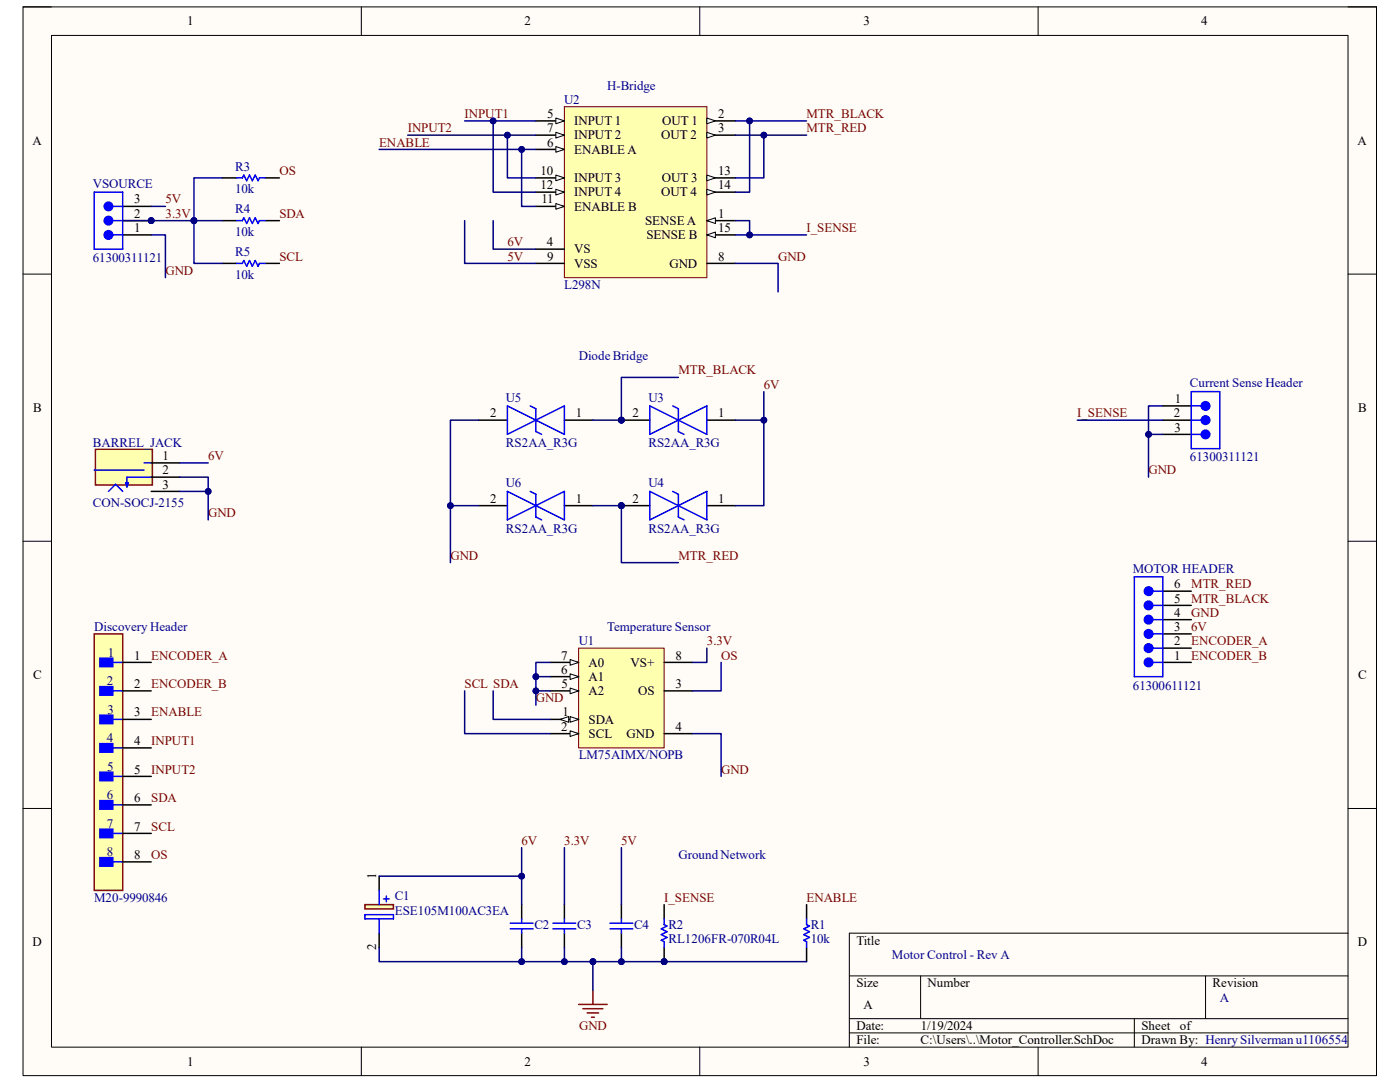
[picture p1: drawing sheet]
<svg xmlns="http://www.w3.org/2000/svg" width="279mm" height="216mm" viewBox="0 0 279 216" stroke-linecap="round" stroke-linejoin="round" font-family="sans-serif">
<path d="M4.6 1.4h270.1v213.2h-270.1z" fill-rule="evenodd" fill="#fffcf8"/>
<path d="M4.6 1.4h270.1v213.2h-270.1z" fill="none" stroke="#000" stroke-width=".2"/>
<path d="M10.3 7.1h258.7v201.8h-258.7z" fill-rule="evenodd" fill="#fffcf8"/>
<g fill="none" stroke="#000" stroke-width=".2">
<path d="M4.6 1.4h5.7M10.3 7.1h258.7v201.8h-258.7zM72.1 1.4v5.7M139.6 1.4v5.7M207.2 1.4v5.7M269 1.4h5.7v5.7M4.6 54.7h5.7M269 54.7h5.7M4.6 108h5.7M269 108h5.7M4.6 161.3h5.7M269 161.3h5.7"/>
<path d="M169.5 194.7h99.5M183.7 194.7v8.6M240.6 194.7v8.6M269 186.2h-99.5v22.7M72.1 208.9v5.7M139.6 208.9v5.7M169.5 203.3h99.5M169.5 206.1h99.5M207.2 208.9v5.7M226.4 203.3v5.6M274.7 208.9v5.7"/>
</g>
<path d="M112.6 21.3h28.5v34.1h-28.5z" fill-rule="evenodd" fill="#ffffb0"/>
<path d="M112.6 21.3h28.5v34.1h-28.5z" fill="none" stroke="#800000" stroke-width=".2"/>
<path d="M141.1 44h5.7" fill="none" stroke="#000" stroke-width=".3"/>
<path d="M141.1 44l1.7-.5v1.1z" fill="#f8fcff"/>
<path d="M141.1 44l1.7-.5v1.1z" fill="none" stroke="#000" stroke-width=".2"/>
<path d="M106.9 35.5h5.7" fill="none" stroke="#000" stroke-width=".3"/>
<path d="M110.9 34.9l1.7 .6-1.7 .6z" fill="#f8fcff"/>
<path d="M110.9 34.9l1.7 .6-1.7 .6z" fill="none" stroke="#000" stroke-width=".2"/>
<path d="M106.9 41.2h5.7" fill="none" stroke="#000" stroke-width=".3"/>
<path d="M110.9 40.6l1.7 .6-1.7 .6z" fill="#f8fcff"/>
<path d="M110.9 40.6l1.7 .6-1.7 .6z" fill="none" stroke="#000" stroke-width=".2"/>
<path d="M106.9 38.3h5.7" fill="none" stroke="#000" stroke-width=".3"/>
<path d="M110.9 37.8l1.7 .5-1.7 .6z" fill="#f8fcff"/>
<path d="M110.9 37.8l1.7 .5-1.7 .6z" fill="none" stroke="#000" stroke-width=".2"/>
<path d="M141.1 35.5h5.7" fill="none" stroke="#000" stroke-width=".3"/>
<path d="M141.1 34.9l1.7 .6-1.7 .6z" fill="#f8fcff"/>
<path d="M141.1 34.9l1.7 .6-1.7 .6z" fill="none" stroke="#000" stroke-width=".2"/>
<path d="M141.1 38.3h5.7" fill="none" stroke="#000" stroke-width=".3"/>
<path d="M141.1 37.8l1.7 .5-1.7 .6z" fill="#f8fcff"/>
<path d="M141.1 37.8l1.7 .5-1.7 .6z" fill="none" stroke="#000" stroke-width=".2"/>
<path d="M141.1 46.9h5.7" fill="none" stroke="#000" stroke-width=".3"/>
<path d="M141.1 46.9l1.7-.6v1.1z" fill="#f8fcff"/>
<path d="M141.1 46.9l1.7-.6v1.1z" fill="none" stroke="#000" stroke-width=".2"/>
<path d="M141.1 24.1h5.7" fill="none" stroke="#000" stroke-width=".3"/>
<path d="M141.1 23.6l1.7 .5-1.7 .6z" fill="#f8fcff"/>
<path d="M141.1 23.6l1.7 .5-1.7 .6z" fill="none" stroke="#000" stroke-width=".2"/>
<path d="M141.1 27h5.7" fill="none" stroke="#000" stroke-width=".3"/>
<path d="M141.1 26.4l1.7 .6-1.7 .5z" fill="#f8fcff"/>
<path d="M141.1 26.4l1.7 .6-1.7 .5z" fill="none" stroke="#000" stroke-width=".2"/>
<path d="M106.9 24.1h5.7M106.9 49.7h5.7" fill="none" stroke="#000" stroke-width=".3"/>
<path d="M110.9 23.6l1.7 .5-1.7 .6z" fill="#f8fcff"/>
<path d="M110.9 23.6l1.7 .5-1.7 .6z" fill="none" stroke="#000" stroke-width=".2"/>
<path d="M106.9 29.8h5.7" fill="none" stroke="#000" stroke-width=".3"/>
<path d="M110.9 29.2l1.7 .6-1.7 .6z" fill="#f8fcff"/>
<path d="M110.9 29.2l1.7 .6-1.7 .6z" fill="none" stroke="#000" stroke-width=".2"/>
<path d="M106.9 27h5.7" fill="none" stroke="#000" stroke-width=".3"/>
<path d="M110.9 26.4l1.7 .6-1.7 .5z" fill="#f8fcff"/>
<path d="M110.9 26.4l1.7 .6-1.7 .5z" fill="none" stroke="#000" stroke-width=".2"/>
<path d="M106.9 52.6h5.7M141.1 52.6h5.7" fill="none" stroke="#000" stroke-width=".3"/>
<path d="M115.5 129.3h17v19.9h-17z" fill-rule="evenodd" fill="#ffffb0"/>
<path d="M115.5 129.3h17v19.9h-17z" fill="none" stroke="#800000" stroke-width=".2"/>
<path d="M109.8 137.9h5.7M132.5 132.2h5.7M132.5 146.4h5.7" fill="none" stroke="#000" stroke-width=".3"/>
<path d="M113.8 137.3l1.7 .6-1.7 .5z" fill="#f8fcff"/>
<path d="M113.8 137.3l1.7 .6-1.7 .5z" fill="none" stroke="#000" stroke-width=".2"/>
<path d="M109.8 143.5h5.7" fill="none" stroke="#000" stroke-width=".3"/>
<path d="M113.8 143l1.7 .5-1.7 .6z" fill="#f8fcff"/>
<path d="M113.8 143l1.7 .5-1.7 .6z" fill="none" stroke="#000" stroke-width=".2"/>
<path d="M111.8 143.5l1.7-.5v1.1z" fill="#f8fcff"/>
<path d="M111.8 143.5l1.7-.5v1.1z" fill="none" stroke="#000" stroke-width=".2"/>
<path d="M109.8 146.4h5.7" fill="none" stroke="#000" stroke-width=".3"/>
<path d="M113.8 145.8l1.7 .6-1.7 .6z" fill="#f8fcff"/>
<path d="M113.8 145.8l1.7 .6-1.7 .6z" fill="none" stroke="#000" stroke-width=".2"/>
<path d="M109.8 135h5.7M132.5 137.9h5.7" fill="none" stroke="#000" stroke-width=".3"/>
<path d="M113.8 134.5l1.7 .5-1.7 .6z" fill="#f8fcff"/>
<path d="M113.8 134.5l1.7 .5-1.7 .6z" fill="none" stroke="#000" stroke-width=".2"/>
<path d="M109.8 132.2h5.7" fill="none" stroke="#000" stroke-width=".3"/>
<path d="M113.8 131.6l1.7 .6-1.7 .5z" fill="#f8fcff"/>
<path d="M113.8 131.6l1.7 .6-1.7 .5z" fill="none" stroke="#000" stroke-width=".2"/>
<path d="M118.3 197.6v2.8M115.5 200.4h5.7M116.3 201.3h4M117.2 202.1h2.3M118 203h.6" fill="none" stroke="#800000" stroke-width=".3"/>
<circle cx="132.5" cy="191.9" r=".57" fill="#000080"/>
<circle cx="132.5" cy="191.9" r=".57" fill="none" stroke="#000080" stroke-width=".2"/>
<path d="M132.5 180.5v2.9M132.5 189v2.9" fill="none" stroke="#000" stroke-width=".3"/>
<circle cx="132.5" cy="191.9" r=".57" fill="#000080"/>
<circle cx="132.5" cy="191.9" r=".57" fill="none" stroke="#000080" stroke-width=".2"/>
<path d="M132.5 183.4v1.1l.6 .3-1.1 .5 1.1 .6-1.1 .6 1.1 .5-1.1 .6 .5 .3v1.1" fill="none" stroke="#00f" stroke-width=".3"/>
<path d="M19 89.7h11.4v7.1h-11.4z" fill-rule="evenodd" fill="#ffffb0"/>
<path d="M19 89.7h11.4v7.1h-11.4z" fill="none" stroke="#800000" stroke-width=".3"/>
<path d="M18.8 93.8h10M21.6 98.1l1.5-1.5 1.4 1.5M28.8 92.4h1.4M30.2 95.2h-4.9v2" fill="none" stroke="#00f" stroke-width=".3"/>
<path d="M25.1 96.3h.5l-.3 .9z" fill="#00f"/>
<path d="M25.1 96.3h.5l-.3 .9z" fill="none" stroke="#00f" stroke-width=".3"/>
<path d="M30.2 92.4h5.7M30.2 95.2h5.7M30.2 98.1h5.7" fill="none" stroke="#000" stroke-width=".3"/>
<path d="M72.8 180.5h5.7v.9h-5.7z" fill-rule="evenodd" fill="#ffffb0"/>
<path d="M72.8 180.5h5.7v.9h-5.7z" fill="none" stroke="#800000" stroke-width=".3"/>
<path d="M75.7 174.8v2.9M75.7 186.2v2.8" fill="none" stroke="#000" stroke-width=".3"/>
<path d="M75.7 177.7v2.8M76.5 179.4h1.2M77.1 178.8v1.1M72.8 182.5h5.7v.9h-5.7zM75.7 183.4v2.8" fill="none" stroke="#00f" stroke-width=".3"/>
<circle cx="30.2" cy="44" r=".57" fill="#000080"/>
<circle cx="30.2" cy="44" r=".57" fill="none" stroke="#000080" stroke-width=".2"/>
<path d="M24.5 44h5.7" fill="none" stroke="#000" stroke-width=".3"/>
<circle cx="30.2" cy="44" r=".57" fill="#000080"/>
<circle cx="30.2" cy="44" r=".57" fill="none" stroke="#000080" stroke-width=".2"/>
<path d="M24.5 46.9h5.7" fill="none" stroke="#000" stroke-width=".3"/>
<path d="M22.5 44h2" fill="none" stroke="#00f" stroke-width=".3"/>
<circle cx="21.6" cy="44" r=".85" fill="#00f"/>
<g fill="none" stroke="#00f" stroke-width=".3">
<path d="M22.5 46.9h2M22.5 41.2h2"/>
<circle cx="21.6" cy="44" r=".85"/>
</g>
<path d="M24.5 41.2h5.7" fill="none" stroke="#000" stroke-width=".3"/>
<circle cx="21.6" cy="41.2" r=".85" fill="#00f"/>
<g fill="none" stroke="#00f" stroke-width=".3">
<path d="M18.8 38.3h5.7v11.4h-5.7z"/>
<circle cx="21.6" cy="41.2" r=".85"/>
</g>
<circle cx="21.6" cy="46.9" r=".85" fill="#00f"/>
<g fill="none" stroke="#00f" stroke-width=".3">
<path d="M47.2 35.5h1.2l.3-.6 .5 1.2 .6-1.2 .6 1.2 .5-1.2 .6 1.2 .3-.6h1.1M47.2 44h1.2l.3-.5 .5 1.1 .6-1.1 .6 1.1 .5-1.1 .6 1.1 .3-.6h1.1M47.2 52.6h1.2l.3-.6 .5 1.1 .6-1.1 .6 1.1 .5-1.1 .6 1.1 .3-.5h1.1M161 183.4v1.1l.5 .3-1.1 .5 1.1 .6-1.1 .6 1.1 .5-1.1 .6 .6 .3v1.1"/>
<circle cx="21.6" cy="46.9" r=".85"/>
</g>
<path d="M44.4 35.5h2.8M52.9 35.5h2.9M44.4 44h2.8M44.4 52.6h2.8M52.9 44h2.9M52.9 52.6h2.9M161 180.5v2.9M161 189v2.9" fill="none" stroke="#000" stroke-width=".3"/>
<path d="M18.8 126.5h5.7v51.2h-5.7z" fill-rule="evenodd" fill="#ffffb0"/>
<path d="M18.8 126.5h5.7v51.2h-5.7z" fill="none" stroke="#800000" stroke-width=".3"/>
<path d="M19.9 131.3h2.6v1.7h-2.6z" fill-rule="evenodd" fill="#00f"/>
<path d="M19.9 131.3h2.6v1.7h-2.6zM22.5 132.2h2" fill="none" stroke="#00f" stroke-width=".3"/>
<path d="M19.9 137h2.6v1.7h-2.6z" fill-rule="evenodd" fill="#00f"/>
<path d="M19.9 137h2.6v1.7h-2.6zM22.5 137.9h2" fill="none" stroke="#00f" stroke-width=".3"/>
<path d="M19.9 142.7h2.6v1.7h-2.6z" fill-rule="evenodd" fill="#00f"/>
<path d="M19.9 142.7h2.6v1.7h-2.6zM22.5 143.5h2" fill="none" stroke="#00f" stroke-width=".3"/>
<path d="M19.9 148.4h2.6v1.7h-2.6z" fill-rule="evenodd" fill="#00f"/>
<path d="M19.9 148.4h2.6v1.7h-2.6zM22.5 149.2h2" fill="none" stroke="#00f" stroke-width=".3"/>
<path d="M19.9 154.1h2.6v1.7h-2.6z" fill-rule="evenodd" fill="#00f"/>
<path d="M19.9 154.1h2.6v1.7h-2.6zM22.5 154.9h2" fill="none" stroke="#00f" stroke-width=".3"/>
<path d="M19.9 159.8h2.6v1.7h-2.6z" fill-rule="evenodd" fill="#00f"/>
<path d="M19.9 159.8h2.6v1.7h-2.6zM22.5 160.6h2" fill="none" stroke="#00f" stroke-width=".3"/>
<path d="M19.9 165.4h2.6v1.7h-2.6z" fill-rule="evenodd" fill="#00f"/>
<path d="M19.9 165.4h2.6v1.7h-2.6zM22.5 166.3h2" fill="none" stroke="#00f" stroke-width=".3"/>
<path d="M19.9 171.1h2.6v1.7h-2.6z" fill-rule="evenodd" fill="#00f"/>
<path d="M19.9 171.1h2.6v1.7h-2.6zM22.5 172h2" fill="none" stroke="#00f" stroke-width=".3"/>
<path d="M24.5 132.2h5.7M24.5 137.9h5.7M24.5 143.5h5.7M24.5 149.2h5.7M24.5 154.9h5.7M24.5 160.6h5.7M24.5 166.3h5.7M24.5 172h5.7" fill="none" stroke="#000" stroke-width=".3"/>
<circle cx="124" cy="83.8" r=".57" fill="#000080"/>
<circle cx="124" cy="83.8" r=".57" fill="none" stroke="#000080" stroke-width=".2"/>
<path d="M124 83.8h5.7M141.1 83.8h5.7" fill="none" stroke="#000" stroke-width=".3"/>
<circle cx="124" cy="83.8" r=".57" fill="#000080"/>
<circle cx="124" cy="83.8" r=".57" fill="none" stroke="#000080" stroke-width=".2"/>
<path d="M101.3 81l11.3 5.7v-5.7l-11.3 5.7zM105.8 81l1.1 .6v4.5l1.2 .6M129.7 81l11.4 5.7v-5.7l-11.4 5.7zM134.2 81l1.2 .6v4.5l1.1 .6" fill="none" stroke="#00f" stroke-width=".3"/>
<path d="M95.6 83.8h5.7M112.6 83.8h5.7" fill="none" stroke="#000" stroke-width=".3"/>
<circle cx="124" cy="100.9" r=".57" fill="#000080"/>
<circle cx="124" cy="100.9" r=".57" fill="none" stroke="#000080" stroke-width=".2"/>
<path d="M124 100.9h5.7M141.1 100.9h5.7" fill="none" stroke="#000" stroke-width=".3"/>
<circle cx="124" cy="100.9" r=".57" fill="#000080"/>
<circle cx="124" cy="100.9" r=".57" fill="none" stroke="#000080" stroke-width=".2"/>
<path d="M101.3 98.1l11.3 5.6v-5.6l-11.3 5.6zM105.8 98.1l1.1 .5v4.6l1.2 .5M129.7 98.1l11.4 5.6v-5.6l-11.4 5.6zM134.2 98.1l1.2 .5v4.6l1.1 .5M237.7 83.8h2" fill="none" stroke="#00f" stroke-width=".3"/>
<path d="M232.1 83.8h5.6M232.1 81h5.6M95.6 100.9h5.7M112.6 100.9h5.7" fill="none" stroke="#000" stroke-width=".3"/>
<circle cx="240.6" cy="83.8" r=".85" fill="#00f"/>
<g fill="none" stroke="#00f" stroke-width=".3">
<path d="M237.7 81h2M237.7 86.7h2"/>
<circle cx="240.6" cy="83.8" r=".85"/>
</g>
<path d="M232.1 86.7h5.6" fill="none" stroke="#000" stroke-width=".3"/>
<circle cx="240.6" cy="86.7" r=".85" fill="#00f"/>
<g fill="none" stroke="#00f" stroke-width=".3">
<path d="M237.7 78.1h5.7v11.4h-5.7z"/>
<circle cx="240.6" cy="86.7" r=".85"/>
</g>
<circle cx="240.6" cy="81" r=".85" fill="#00f"/>
<g fill="none" stroke="#00f" stroke-width=".3">
<path d="M230.1 129.3h2M101.8 184.2h4.6M101.8 185.3h4.6M104.1 183.4v.8M104.1 185.3v.9M110.4 184.2h4.5M110.4 185.3h4.5M112.6 183.4v.8M112.6 185.3v.9M121.7 184.2h4.6M121.7 185.3h4.6M124 183.4v.8"/>
<path d="M124 185.3v.9"/>
<circle cx="240.6" cy="81" r=".85"/>
</g>
<path d="M232.1 129.3h5.6M232.1 132.2h5.6M104.1 180.5v2.9M104.1 186.2v2.8M112.6 180.5v2.9M112.6 186.2v2.8M124 180.5v2.9M124 186.2v2.8" fill="none" stroke="#000" stroke-width=".3"/>
<circle cx="229.2" cy="129.3" r=".85" fill="#00f"/>
<g fill="none" stroke="#00f" stroke-width=".3">
<path d="M230.1 132.2h2M230.1 126.5h2"/>
<circle cx="229.2" cy="129.3" r=".85"/>
</g>
<path d="M232.1 126.5h5.6" fill="none" stroke="#000" stroke-width=".3"/>
<circle cx="229.2" cy="126.5" r=".85" fill="#00f"/>
<g fill="none" stroke="#00f" stroke-width=".3">
<path d="M230.1 123.6h2"/>
<circle cx="229.2" cy="126.5" r=".85"/>
</g>
<path d="M232.1 123.6h5.6" fill="none" stroke="#000" stroke-width=".3"/>
<circle cx="229.2" cy="123.6" r=".85" fill="#00f"/>
<g fill="none" stroke="#00f" stroke-width=".3">
<path d="M230.1 120.8h2"/>
<circle cx="229.2" cy="123.6" r=".85"/>
</g>
<path d="M232.1 120.8h5.6" fill="none" stroke="#000" stroke-width=".3"/>
<circle cx="229.2" cy="120.8" r=".85" fill="#00f"/>
<g fill="none" stroke="#00f" stroke-width=".3">
<path d="M230.1 118h2"/>
<circle cx="229.2" cy="120.8" r=".85"/>
</g>
<path d="M232.1 118h5.6" fill="none" stroke="#000" stroke-width=".3"/>
<circle cx="229.2" cy="118" r=".85" fill="#00f"/>
<g fill="none" stroke="#00f" stroke-width=".3">
<path d="M226.4 115.1h5.7v19.9h-5.7z"/>
<circle cx="229.2" cy="118" r=".85"/>
</g>
<circle cx="229.2" cy="132.2" r=".85" fill="#00f"/>
<circle cx="229.2" cy="132.2" r=".85" fill="none" stroke="#00f" stroke-width=".3"/>
<path d="M146.8 44h2.8v2.9M138.2 146.4h5.7v8.5" fill="none" stroke="#000080" stroke-width=".3"/>
<circle cx="149.6" cy="46.9" r=".57" fill="#000080"/>
<circle cx="149.6" cy="46.9" r=".57" fill="none" stroke="#000080" stroke-width=".2"/>
<path d="M152.4 27v8.5h-5.6" fill="none" stroke="#000080" stroke-width=".3"/>
<circle cx="152.4" cy="27" r=".57" fill="#000080"/>
<circle cx="152.4" cy="27" r=".57" fill="none" stroke="#000080" stroke-width=".2"/>
<path d="M149.6 24.1v14.2h-2.8" fill="none" stroke="#000080" stroke-width=".3"/>
<circle cx="149.6" cy="24.1" r=".57" fill="#000080"/>
<circle cx="149.6" cy="24.1" r=".57" fill="none" stroke="#000080" stroke-width=".2"/>
<path d="M104.1 29.8v11.4h2.8" fill="none" stroke="#000080" stroke-width=".3"/>
<circle cx="104.1" cy="29.8" r=".57" fill="#000080"/>
<circle cx="104.1" cy="29.8" r=".57" fill="none" stroke="#000080" stroke-width=".2"/>
<path d="M101.3 27v8.5h5.6" fill="none" stroke="#000080" stroke-width=".3"/>
<circle cx="101.3" cy="27" r=".57" fill="#000080"/>
<circle cx="101.3" cy="27" r=".57" fill="none" stroke="#000080" stroke-width=".2"/>
<path d="M98.4 24.1v14.2h8.5" fill="none" stroke="#000080" stroke-width=".3"/>
<circle cx="98.4" cy="24.1" r=".57" fill="#000080"/>
<circle cx="98.4" cy="24.1" r=".57" fill="none" stroke="#000080" stroke-width=".2"/>
<path d="M146.8 52.6h8.5v5.6M35.9 92.4h5.7M118.3 191.9h14.2" fill="none" stroke="#000080" stroke-width=".3"/>
<circle cx="118.3" cy="191.9" r=".57" fill="#000080"/>
<circle cx="118.3" cy="191.9" r=".57" fill="none" stroke="#000080" stroke-width=".2"/>
<circle cx="124" cy="191.9" r=".57" fill="#000080"/>
<circle cx="124" cy="191.9" r=".57" fill="none" stroke="#000080" stroke-width=".2"/>
<circle cx="132.5" cy="191.9" r=".57" fill="#000080"/>
<circle cx="132.5" cy="191.9" r=".57" fill="none" stroke="#000080" stroke-width=".2"/>
<path d="M109.8 137.9h-2.9v2.8" fill="none" stroke="#000080" stroke-width=".3"/>
<circle cx="106.9" cy="137.9" r=".57" fill="#000080"/>
<circle cx="106.9" cy="137.9" r=".57" fill="none" stroke="#000080" stroke-width=".2"/>
<path d="M109.8 135h-2.9v2.9" fill="none" stroke="#000080" stroke-width=".3"/>
<circle cx="106.9" cy="135" r=".57" fill="#000080"/>
<circle cx="106.9" cy="135" r=".57" fill="none" stroke="#000080" stroke-width=".2"/>
<circle cx="106.9" cy="137.9" r=".57" fill="#000080"/>
<circle cx="106.9" cy="137.9" r=".57" fill="none" stroke="#000080" stroke-width=".2"/>
<path d="M109.8 132.2h-2.9v2.8" fill="none" stroke="#000080" stroke-width=".3"/>
<circle cx="106.9" cy="135" r=".57" fill="#000080"/>
<circle cx="106.9" cy="135" r=".57" fill="none" stroke="#000080" stroke-width=".2"/>
<path d="M112.6 189v2.9h5.7" fill="none" stroke="#000080" stroke-width=".3"/>
<circle cx="118.3" cy="191.9" r=".57" fill="#000080"/>
<circle cx="118.3" cy="191.9" r=".57" fill="none" stroke="#000080" stroke-width=".2"/>
<circle cx="112.6" cy="191.9" r=".57" fill="#000080"/>
<circle cx="112.6" cy="191.9" r=".57" fill="none" stroke="#000080" stroke-width=".2"/>
<path d="M104.1 189v2.9h8.5" fill="none" stroke="#000080" stroke-width=".3"/>
<circle cx="112.6" cy="191.9" r=".57" fill="#000080"/>
<circle cx="112.6" cy="191.9" r=".57" fill="none" stroke="#000080" stroke-width=".2"/>
<circle cx="104.1" cy="191.9" r=".57" fill="#000080"/>
<circle cx="104.1" cy="191.9" r=".57" fill="none" stroke="#000080" stroke-width=".2"/>
<path d="M75.7 189v2.9h28.4" fill="none" stroke="#000080" stroke-width=".3"/>
<circle cx="104.1" cy="191.9" r=".57" fill="#000080"/>
<circle cx="104.1" cy="191.9" r=".57" fill="none" stroke="#000080" stroke-width=".2"/>
<path d="M104.1 169.1v11.4" fill="none" stroke="#000080" stroke-width=".3"/>
<circle cx="104.1" cy="174.8" r=".57" fill="#000080"/>
<circle cx="104.1" cy="174.8" r=".57" fill="none" stroke="#000080" stroke-width=".2"/>
<path d="M75.7 174.8h28.4" fill="none" stroke="#000080" stroke-width=".3"/>
<circle cx="104.1" cy="174.8" r=".57" fill="#000080"/>
<circle cx="104.1" cy="174.8" r=".57" fill="none" stroke="#000080" stroke-width=".2"/>
<path d="M112.6 169.1v11.4M124 189v2.9" fill="none" stroke="#000080" stroke-width=".3"/>
<circle cx="124" cy="191.9" r=".57" fill="#000080"/>
<circle cx="124" cy="191.9" r=".57" fill="none" stroke="#000080" stroke-width=".2"/>
<path d="M118.3 191.9v5.7" fill="none" stroke="#000080" stroke-width=".3"/>
<circle cx="118.3" cy="191.9" r=".57" fill="#000080"/>
<circle cx="118.3" cy="191.9" r=".57" fill="none" stroke="#000080" stroke-width=".2"/>
<path d="M30.2 46.9h2.8v8.5M30.2 41.2h2.8M92.7 137.9v8.5h17.1M98.4 137.9v5.6h11.4M143.9 132.2v5.7h-5.7M124 169.1v11.4M132.5 191.9h28.5" fill="none" stroke="#000080" stroke-width=".3"/>
<circle cx="132.5" cy="191.9" r=".57" fill="#000080"/>
<circle cx="132.5" cy="191.9" r=".57" fill="none" stroke="#000080" stroke-width=".2"/>
<path d="M92.7 44v8.6h14.2M98.4 44v5.7h8.5M118.3 100.9h5.7M141.1 129.3v2.9h-2.9" fill="none" stroke="#000080" stroke-width=".3"/>
<circle cx="124" cy="100.9" r=".57" fill="#000080"/>
<circle cx="124" cy="100.9" r=".57" fill="none" stroke="#000080" stroke-width=".2"/>
<path d="M118.3 83.8h5.7" fill="none" stroke="#000080" stroke-width=".3"/>
<circle cx="124" cy="83.8" r=".57" fill="#000080"/>
<circle cx="124" cy="83.8" r=".57" fill="none" stroke="#000080" stroke-width=".2"/>
<path d="M146.8 83.8h5.6" fill="none" stroke="#000080" stroke-width=".3"/>
<circle cx="152.4" cy="83.8" r=".57" fill="#000080"/>
<circle cx="152.4" cy="83.8" r=".57" fill="none" stroke="#000080" stroke-width=".2"/>
<path d="M95.6 100.9h-5.7v11.4" fill="none" stroke="#000080" stroke-width=".3"/>
<circle cx="89.9" cy="100.9" r=".57" fill="#000080"/>
<circle cx="89.9" cy="100.9" r=".57" fill="none" stroke="#000080" stroke-width=".2"/>
<path d="M95.6 83.8h-5.7v17.1" fill="none" stroke="#000080" stroke-width=".3"/>
<circle cx="89.9" cy="100.9" r=".57" fill="#000080"/>
<circle cx="89.9" cy="100.9" r=".57" fill="none" stroke="#000080" stroke-width=".2"/>
<path d="M135.4 75.3h-11.4v8.5" fill="none" stroke="#000080" stroke-width=".3"/>
<circle cx="124" cy="83.8" r=".57" fill="#000080"/>
<circle cx="124" cy="83.8" r=".57" fill="none" stroke="#000080" stroke-width=".2"/>
<path d="M124 100.9v11.4h11.4" fill="none" stroke="#000080" stroke-width=".3"/>
<circle cx="124" cy="100.9" r=".57" fill="#000080"/>
<circle cx="124" cy="100.9" r=".57" fill="none" stroke="#000080" stroke-width=".2"/>
<path d="M35.9 95.2h5.7v2.9h-5.7" fill="none" stroke="#000080" stroke-width=".3"/>
<circle cx="41.5" cy="98.1" r=".57" fill="#000080"/>
<circle cx="41.5" cy="98.1" r=".57" fill="none" stroke="#000080" stroke-width=".2"/>
<path d="M41.6 98.1v5.6" fill="none" stroke="#000080" stroke-width=".3"/>
<circle cx="41.5" cy="98.1" r=".57" fill="#000080"/>
<circle cx="41.5" cy="98.1" r=".57" fill="none" stroke="#000080" stroke-width=".2"/>
<path d="M44.4 35.5h-5.7v8.5" fill="none" stroke="#000080" stroke-width=".3"/>
<circle cx="38.7" cy="44" r=".57" fill="#000080"/>
<circle cx="38.7" cy="44" r=".57" fill="none" stroke="#000080" stroke-width=".2"/>
<path d="M24.5 44h14.2" fill="none" stroke="#000080" stroke-width=".3"/>
<circle cx="30.2" cy="44" r=".57" fill="#000080"/>
<circle cx="30.2" cy="44" r=".57" fill="none" stroke="#000080" stroke-width=".2"/>
<circle cx="38.7" cy="44" r=".57" fill="#000080"/>
<circle cx="38.7" cy="44" r=".57" fill="none" stroke="#000080" stroke-width=".2"/>
<path d="M38.7 44v8.6h5.7" fill="none" stroke="#000080" stroke-width=".3"/>
<circle cx="38.7" cy="44" r=".57" fill="#000080"/>
<circle cx="38.7" cy="44" r=".57" fill="none" stroke="#000080" stroke-width=".2"/>
<path d="M38.7 44h5.7" fill="none" stroke="#000080" stroke-width=".3"/>
<circle cx="38.7" cy="44" r=".57" fill="#000080"/>
<circle cx="38.7" cy="44" r=".57" fill="none" stroke="#000080" stroke-width=".2"/>
<path d="M152.4 78.1v22.8h-5.6" fill="none" stroke="#000080" stroke-width=".3"/>
<circle cx="152.4" cy="83.8" r=".57" fill="#000080"/>
<circle cx="152.4" cy="83.8" r=".57" fill="none" stroke="#000080" stroke-width=".2"/>
<path d="M75.7 29.8h31.2" fill="none" stroke="#000080" stroke-width=".3"/>
<circle cx="104.1" cy="29.8" r=".57" fill="#000080"/>
<circle cx="104.1" cy="29.8" r=".57" fill="none" stroke="#000080" stroke-width=".2"/>
<path d="M81.4 27h25.5" fill="none" stroke="#000080" stroke-width=".3"/>
<circle cx="101.3" cy="27" r=".57" fill="#000080"/>
<circle cx="101.3" cy="27" r=".57" fill="none" stroke="#000080" stroke-width=".2"/>
<path d="M92.7 24.1h14.2" fill="none" stroke="#000080" stroke-width=".3"/>
<circle cx="98.4" cy="24.1" r=".57" fill="#000080"/>
<circle cx="98.4" cy="24.1" r=".57" fill="none" stroke="#000080" stroke-width=".2"/>
<path d="M146.8 46.9h14.2" fill="none" stroke="#000080" stroke-width=".3"/>
<circle cx="149.6" cy="46.9" r=".57" fill="#000080"/>
<circle cx="149.6" cy="46.9" r=".57" fill="none" stroke="#000080" stroke-width=".2"/>
<path d="M146.8 27h14.2" fill="none" stroke="#000080" stroke-width=".3"/>
<circle cx="152.4" cy="27" r=".57" fill="#000080"/>
<circle cx="152.4" cy="27" r=".57" fill="none" stroke="#000080" stroke-width=".2"/>
<path d="M146.8 24.1h14.2" fill="none" stroke="#000080" stroke-width=".3"/>
<circle cx="149.6" cy="24.1" r=".57" fill="#000080"/>
<circle cx="149.6" cy="24.1" r=".57" fill="none" stroke="#000080" stroke-width=".2"/>
<path d="M232.1 81h-2.9v14.2" fill="none" stroke="#000080" stroke-width=".3"/>
<circle cx="229.2" cy="86.7" r=".57" fill="#000080"/>
<circle cx="229.2" cy="86.7" r=".57" fill="none" stroke="#000080" stroke-width=".2"/>
<path d="M229.2 86.7h2.9" fill="none" stroke="#000080" stroke-width=".3"/>
<circle cx="229.2" cy="86.7" r=".57" fill="#000080"/>
<circle cx="229.2" cy="86.7" r=".57" fill="none" stroke="#000080" stroke-width=".2"/>
<path d="M215 83.8h17.1" fill="none" stroke="#000080" stroke-width=".3"/>
<g font-size="2.6">
<text x="37.4" y="5.1">1</text>
<text x="104.7" y="5.1">2</text>
<text x="172.3" y="5.1">3</text>
<text x="239.7" y="5.1">4</text>
<text x="109.2" y="23.5">5</text>
<text x="143.3" y="23.5">2</text>
<text x="6.5" y="28.9">A</text>
<text x="109.2" y="29.3">6</text>
<text x="109.2" y="26.4">7</text>
<text x="114.6" y="25">INPUT 1</text>
<text x="114.6" y="27.8">INPUT 2</text>
<text x="132" y="27.8">OUT 2</text>
<text x="132.2" y="25">OUT 1</text>
<text x="143.3" y="26.4">3</text>
<text x="270.9" y="28.9">A</text>
<text x="107.9" y="34.9">10</text>
<text x="114.6" y="30.6">ENABLE A</text>
<text x="143.3" y="34.9">13</text>
<text x="26.8" y="40.6">3</text>
<text x="107.9" y="37.8">12</text>
<text x="108.1" y="40.6">11</text>
<text x="114.6" y="36.4">INPUT 3</text>
<text x="114.6" y="39.2">INPUT 4</text>
<text x="132" y="39.2">OUT 4</text>
<text x="132.1" y="36.4">OUT 3</text>
<text x="143.3" y="37.8">14</text>
<text x="26.8" y="43.5">2</text>
<text x="26.8" y="46.3">1</text>
<text x="114.6" y="42">ENABLE B</text>
<text x="128.7" y="44.9">SENSE A</text>
<text x="129" y="47.7">SENSE B</text>
<text x="143.3" y="43.5">1</text>
<text x="143.3" y="46.3">15</text>
<text x="109.1" y="49.1">4</text>
<text x="109.2" y="52">9</text>
<text x="114.6" y="50.5">VS</text>
<text x="114.6" y="53.4">VSS</text>
<text x="133.6" y="53.4">GND</text>
<text x="143.3" y="52">8</text>
<text x="6.6" y="82.2">B</text>
<text x="97.8" y="83.3">2</text>
<text x="114.9" y="83.3">1</text>
<text x="126.2" y="83.3">2</text>
<text x="143.3" y="83.3">1</text>
<text x="234.3" y="83.3">2</text>
<text x="234.5" y="80.4">1</text>
<text x="271.1" y="82.2">B</text>
<text x="234.4" y="86.1">3</text>
<text x="32.4" y="91.8">1</text>
<text x="32.4" y="94.7">2</text>
<text x="32.4" y="97.5">3</text>
<text x="97.8" y="100.3">2</text>
<text x="114.9" y="100.3">1</text>
<text x="126.2" y="100.3">2</text>
<text x="143.3" y="100.3">1</text>
<text x="234.3" y="117.4">6</text>
<text x="234.3" y="125.9">3</text>
<text x="234.3" y="123.1">4</text>
<text x="234.3" y="120.2">5</text>
<text x="26.8" y="131.6">1</text>
<text x="112" y="131.6">7</text>
<text x="134.8" y="131.6">8</text>
<text x="234.3" y="128.8">2</text>
<text x="234.3" y="131.6">1</text>
<text x="6.6" y="135.5">C</text>
<text x="26.8" y="137.3">2</text>
<text x="112" y="134.5">6</text>
<text x="112.1" y="137.3">5</text>
<text x="117.5" y="135.8">A1</text>
<text x="117.5" y="133">A0</text>
<text x="125.9" y="133">VS+</text>
<text x="134.8" y="137.3">3</text>
<text x="271.1" y="135.5">C</text>
<text x="26.8" y="143">3</text>
<text x="112.2" y="143">1</text>
<text x="117.5" y="138.7">A2</text>
<text x="127.4" y="138.7">OS</text>
<text x="26.8" y="148.7">4</text>
<text x="112" y="145.8">2</text>
<text x="117.5" y="144.4">SDA</text>
<text x="117.5" y="147.2">SCL</text>
<text x="125.1" y="147.2">GND</text>
<text x="134.8" y="145.8">4</text>
<text x="26.8" y="154.3">5</text>
<text x="26.8" y="160">6</text>
<text x="26.8" y="165.7">7</text>
<text x="26.8" y="171.4">8</text>
<text x="75.1" y="175.4" transform="rotate(-90 75.1 175.4)">1</text>
<text x="6.5" y="188.8">D</text>
<text x="75.1" y="189.7" transform="rotate(-90 75.1 189.7)">2</text>
<text x="170.9" y="188.5">Title</text>
<text x="271" y="188.8">D</text>
<text x="170.9" y="197">Size</text>
<text x="185.1" y="197">Number</text>
<text x="242" y="197">Revision</text>
<text x="172.3" y="201.3">A</text>
<text x="170.9" y="205.5">Date:</text>
<text x="170.9" y="208.4">File:</text>
<text x="183.7" y="208.4">C:\Users\..\Motor_Controller.SchDoc</text>
<text x="183.7" y="205.5">1/19/2024</text>
<text x="227.8" y="205.5">Sheet</text>
<text x="227.8" y="208.4">Drawn By: Henry Silverman u1106554</text>
<text x="235.5" y="205.5">of</text>
<text x="37.4" y="212.6">1</text>
<text x="104.7" y="212.6">2</text>
<text x="172.3" y="212.6">3</text>
<text x="239.7" y="212.6">4</text>
</g>
<g font-size="2.6" fill="#000080">
<text x="121.2" y="17.9">H-Bridge</text>
<text x="112.6" y="20.7">U2</text>
<text x="46.9" y="34.1">R3</text>
<text x="18.5" y="37.5">VSOURCE</text>
<text x="46.9" y="38.6">10k</text>
<text x="46.9" y="47.2">10k</text>
<text x="46.9" y="42.6">R4</text>
<text x="18.5" y="52.3">61300311121</text>
<text x="46.9" y="51.1">R5</text>
<text x="46.9" y="55.7">10k</text>
<text x="112.6" y="57.7">L298N</text>
<text x="115.5" y="71.9">Diode Bridge</text>
<text x="237.4" y="77.3">Current Sense Header</text>
<text x="101" y="80.1">U5</text>
<text x="129.4" y="80.1">U3</text>
<text x="18.5" y="89.1">BARREL_JACK</text>
<text x="101" y="89.2">RS2AA_R3G</text>
<text x="129.4" y="89.2">RS2AA_R3G</text>
<text x="237.4" y="92.1">61300311121</text>
<text x="18.5" y="101.2">CON-SOCJ-2155</text>
<text x="101" y="97.2">U6</text>
<text x="129.4" y="97.2">U4</text>
<text x="101" y="106.3">RS2AA_R3G</text>
<text x="129.4" y="106.3">RS2AA_R3G</text>
<text x="226.1" y="114.3">MOTOR HEADER</text>
<text x="18.8" y="125.9">Discovery Header</text>
<text x="121.2" y="125.9">Temperature Sensor</text>
<text x="21.5" y="131">1</text>
<text x="115.5" y="128.8">U1</text>
<text x="21.3" y="136.7">2</text>
<text x="226.1" y="137.6">61300611121</text>
<text x="21.4" y="142.4">3</text>
<text x="21.3" y="148.1">4</text>
<text x="21.4" y="153.8">5</text>
<text x="115.5" y="151.5">LM75AIMX/NOPB</text>
<text x="21.3" y="159.5">6</text>
<text x="21.3" y="165.1">7</text>
<text x="21.3" y="170.9">8</text>
<text x="135.4" y="171.4">Ground Network</text>
<text x="18.8" y="180">M20-9990846</text>
<text x="78.8" y="179.7">C1</text>
<text x="78.8" y="182.5">ESE105M100AC3EA</text>
<text x="106.6" y="185.3">C2</text>
<text x="115.2" y="185.3">C3</text>
<text x="126.5" y="185.3">C4</text>
<text x="133.4" y="185.3">R2</text>
<text x="161.8" y="185.3">R1</text>
<text x="133.4" y="188.2">RL1206FR-070R04L</text>
<text x="161.8" y="188.2">10k</text>
<text x="178" y="191.3">Motor Control - Rev A</text>
<text x="243.4" y="199.9">A</text>
</g>
<g font-size="2.6" fill="#800000">
<text x="92.7" y="23.5">INPUT1</text>
<text x="161" y="23.5">MTR_BLACK</text>
<text x="75.6" y="29.3">ENABLE</text>
<text x="81.4" y="26.4">INPUT2</text>
<text x="161" y="26.4">MTR_RED</text>
<text x="55.8" y="34.9">OS</text>
<text x="33" y="40.6">5V</text>
<text x="33" y="43.5">3.3V</text>
<text x="55.8" y="43.5">SDA</text>
<text x="161" y="46.3">I_SENSE</text>
<text x="55.8" y="52">SCL</text>
<text x="101.3" y="49.1">6V</text>
<text x="101.3" y="52">5V</text>
<text x="155.3" y="52">GND</text>
<text x="33" y="54.8">GND</text>
<text x="135.4" y="74.7">MTR_BLACK</text>
<text x="152.4" y="77.6">6V</text>
<text x="215" y="83.3">I_SENSE</text>
<text x="41.5" y="91.8">6V</text>
<text x="229.2" y="94.7">GND</text>
<text x="41.5" y="103.2">GND</text>
<text x="89.9" y="111.7">GND</text>
<text x="135.4" y="111.7">MTR_RED</text>
<text x="237.7" y="117.4">MTR_RED</text>
<text x="237.7" y="120.2">MTR_BLACK</text>
<text x="237.7" y="123.1">GND</text>
<text x="237.7" y="125.9">6V</text>
<text x="30.2" y="131.6">ENCODER_A</text>
<text x="141.1" y="128.8">3.3V</text>
<text x="143.9" y="131.6">OS</text>
<text x="237.7" y="128.8">ENCODER_A</text>
<text x="237.7" y="131.6">ENCODER_B</text>
<text x="30.2" y="137.3">ENCODER_B</text>
<text x="92.7" y="137.3">SCL SDA</text>
<text x="30.2" y="143">ENABLE</text>
<text x="106.9" y="140.1">GND</text>
<text x="30.2" y="148.7">INPUT1</text>
<text x="30.2" y="154.3">INPUT2</text>
<text x="143.9" y="154.3">GND</text>
<text x="30.2" y="160">SDA</text>
<text x="30.2" y="165.7">SCL</text>
<text x="30.2" y="171.4">OS</text>
<text x="104.1" y="168.6">6V</text>
<text x="112.6" y="168.6">3.3V</text>
<text x="124" y="168.6">5V</text>
<text x="132.5" y="180">I_SENSE</text>
<text x="161" y="180">ENABLE</text>
<text x="115.6" y="205.5">GND</text>
</g>
</svg>
